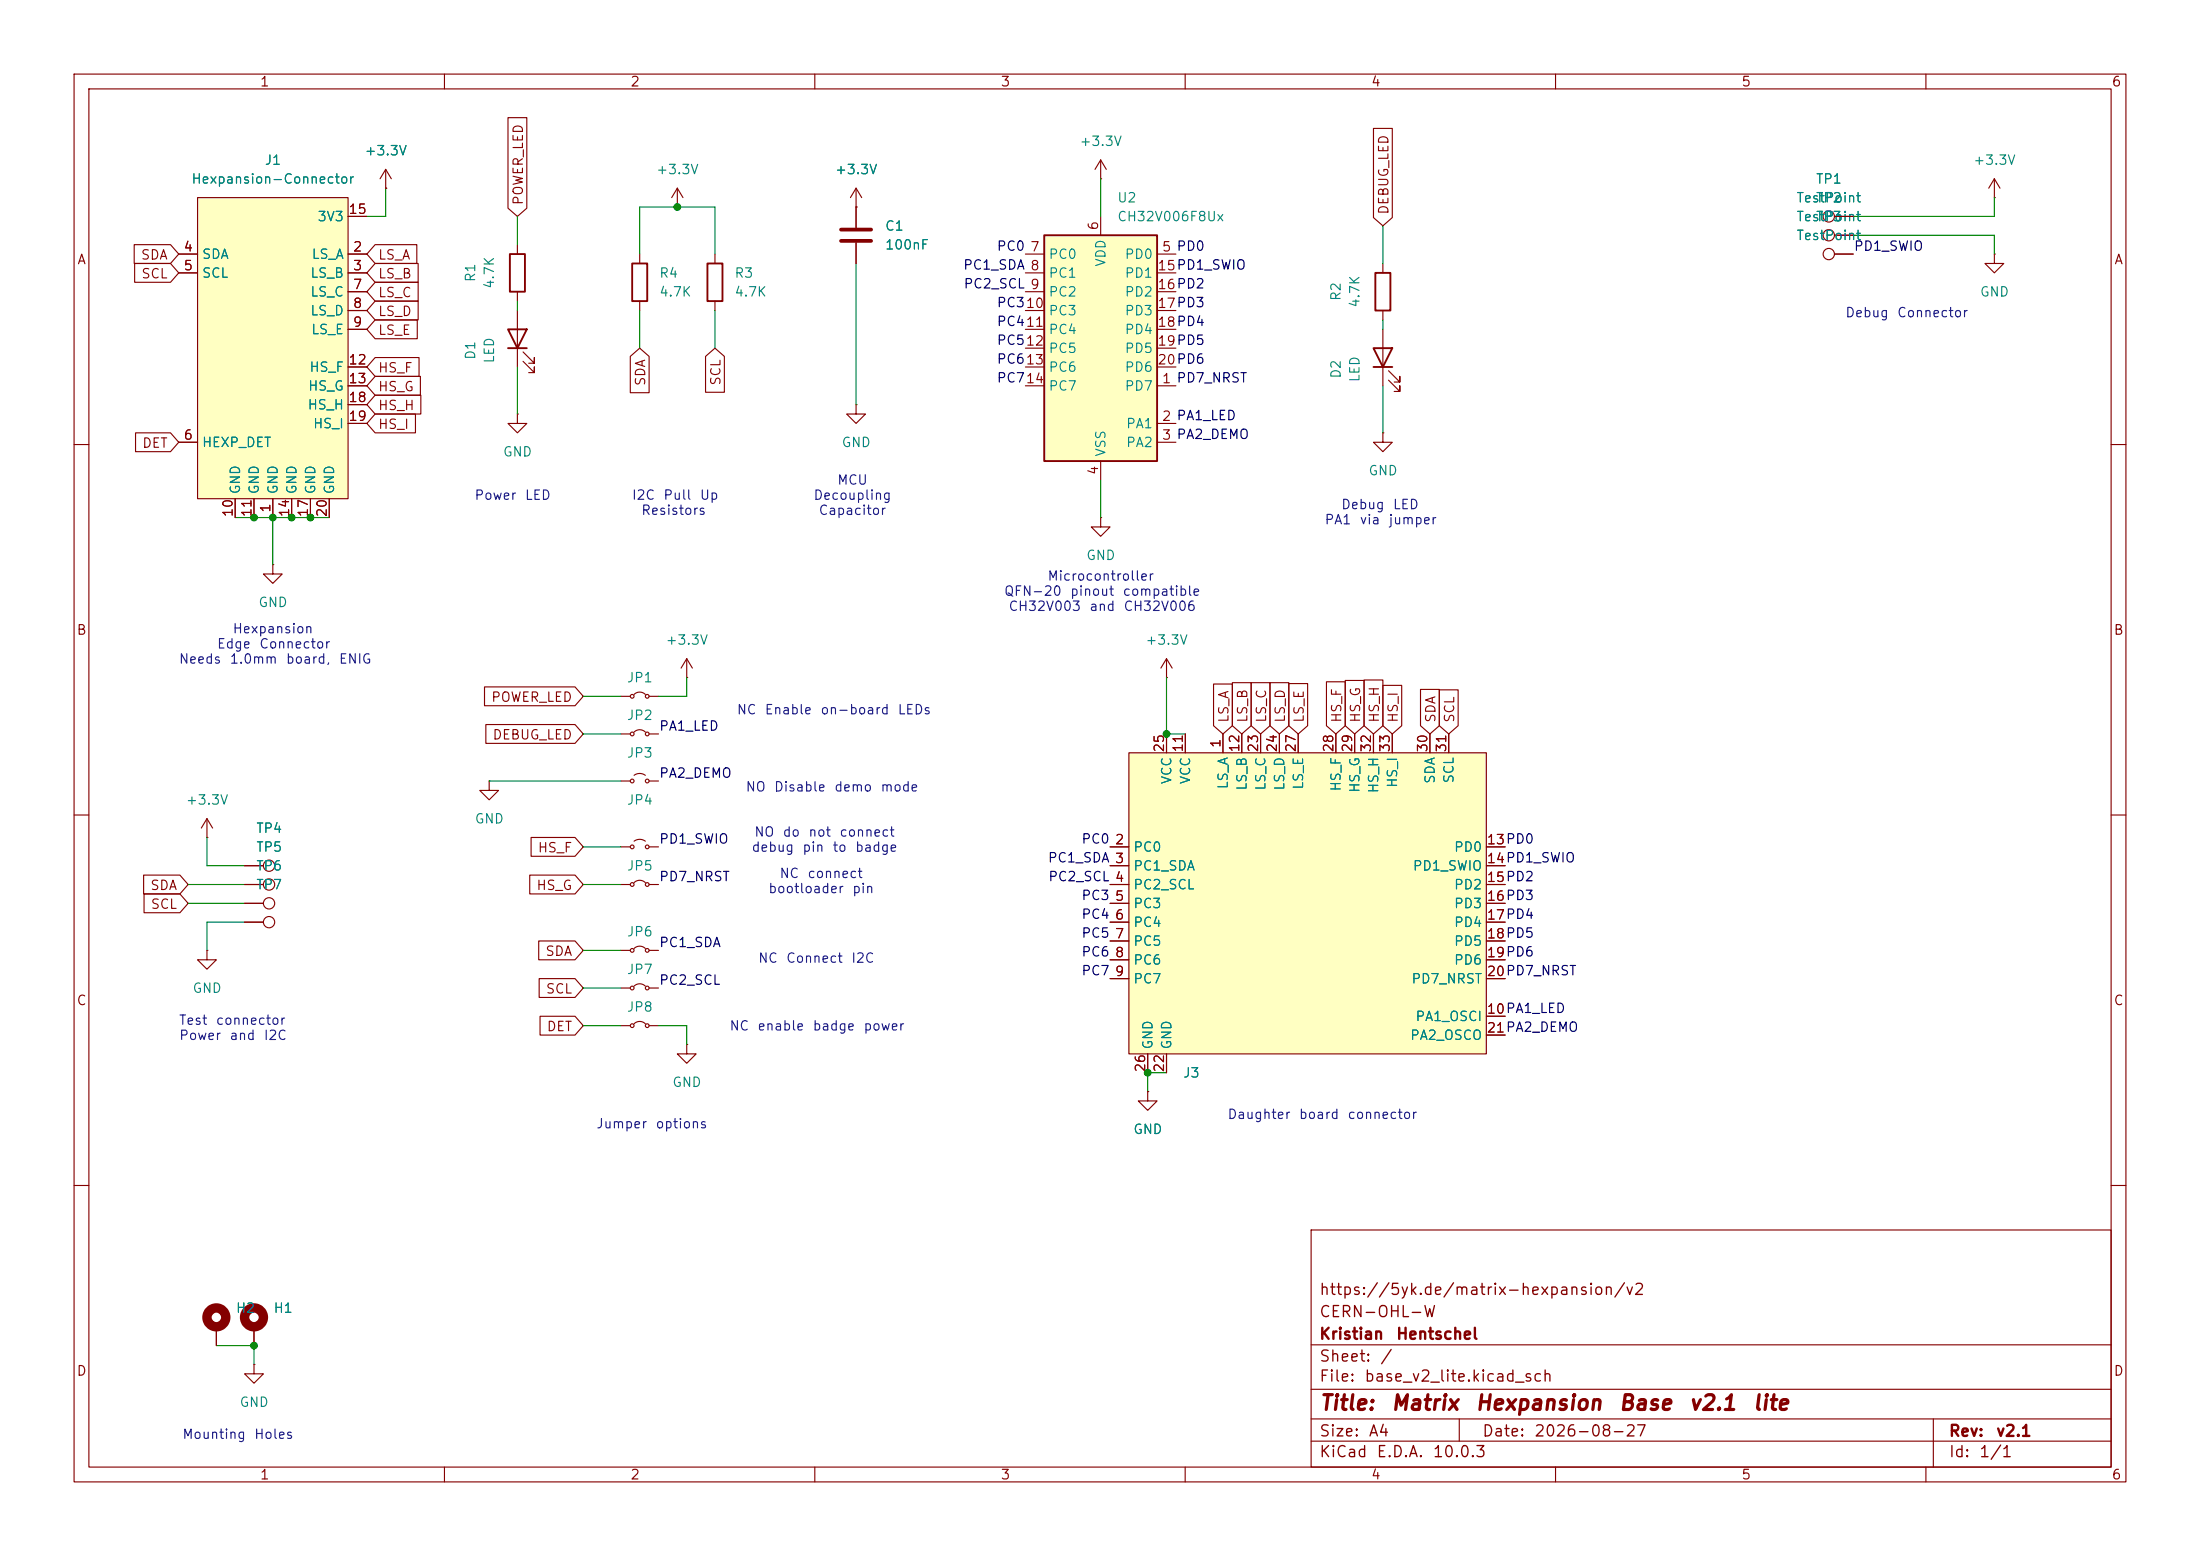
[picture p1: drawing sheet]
<svg xmlns="http://www.w3.org/2000/svg" width="297mm" height="210mm" viewBox="0 0 297 210" stroke-linecap="round" stroke-linejoin="round" font-family="sans-serif">
<g fill="none" stroke="#840000" stroke-width=".15">
<path d="M10 10h277v190h-277zM12 12h273v186h-273zM60 10v2M110 10v2M160 10v2M210 10v2M260 10v2M52.1 25.4h.1M52.1 22.9l-.8 1.2M52.1 22.9l.7 1.2M52.1 22.9v2.5M69.8 33v1.3"/>
<path d="M69.8 39.4v1.2M86.4 34.3v1.3M91.4 27.9h.1M91.4 25.4l-.7 1.3M91.4 25.4l.8 1.3M91.4 25.4v2.5M69.8 55.9v1.3h1.3l-1.3 1.2-1.2-1.2h1.2M69.8 55.9h.1M69.8 41.9v7.6M70.6 48.8l1.5 1.5v-.8v.8h-.7M70.6 47.5l1.5 1.5v-.7v.7h-.7M86.4 40.6v1.3"/>
<path d="M186.7 58.4v1.3h1.3l-1.3 1.3-1.3-1.3h1.3M186.7 58.4h.1M10 60h2M36.8 76.2v1.3h1.3l-1.3 1.2-1.2-1.2h1.2M36.8 76.2h.1M148.6 69.9v1.2h1.3l-1.3 1.3-1.3-1.3h1.3M148.6 69.9h.1M285 60h2M10 110h2M83.8 119.4h1.3M85.6 119.1a1.08 1.08 0 0 1 1.5 0M87.6 119.4h1.3"/>
<path d="M285 110h2M27.9 128.3v1.2h1.3l-1.3 1.3-1.2-1.3h1.2M27.9 128.3h.1M33 121.9h2.6M33 124.5h2.6M83.8 138.4h1.3M83.8 133.4h1.3M83.8 128.3h1.3M85.6 138.2a1.08 1.08 0 0 1 1.5 0M85.6 133.1a1.08 1.08 0 0 1 1.5 0M85.6 128a1.08 1.08 0 0 1 1.5 0M87.6 138.4h1.3"/>
<path d="M87.6 133.4h1.3M87.6 128.3h1.3M92.7 141v1.2h1.3l-1.3 1.3-1.3-1.3h1.3M92.7 141h.1M154.9 147.3v1.3h-1.2l1.2 1.3 1.3-1.3h-1.3M154.9 147.3h.1M10 160h2M29.2 179.1v2.5M34.3 179.1v2.5M177 166h108v32h-108zM285 160h2M34.3 184.2v1.2h1.3l-1.3 1.3-1.3-1.3h1.3"/>
<path d="M34.3 184.2h.1M60 198v2M110 198v2M160 198v2M177 194.5h108M177 191.5h108M177 187.5h108M177 181.5h108M197 191.5v3M210 198v2M260 198v2M261 191.5v6.5"/>
<circle cx="85.3" cy="119.4" r=".25"/>
<circle cx="87.4" cy="119.4" r=".25"/>
<circle cx="36.3" cy="121.9" r=".76"/>
<circle cx="36.3" cy="124.5" r=".76"/>
<circle cx="85.3" cy="133.3" r=".25"/>
<circle cx="85.3" cy="128.3" r=".25"/>
<circle cx="85.3" cy="138.4" r=".25"/>
<circle cx="87.4" cy="138.4" r=".25"/>
<circle cx="87.4" cy="128.3" r=".25"/>
<circle cx="87.4" cy="133.3" r=".25"/>
</g>
<path d="M68.8 34.3h2.1v5.1h-2.1zM85.3 35.6h2.1v5h-2.1zM68.6 44.5h2.5l-1.3 2.5zM68.6 47h2.5" fill="none" stroke="#840000" stroke-width=".25"/>
<g fill="none" stroke="#840000" stroke-width="1.3">
<circle cx="29.2" cy="177.8" r="1.27"/>
<circle cx="34.3" cy="177.8" r="1.27"/>
</g>
<path d="M152.4 101.6h48.3v40.6h-48.3z" fill="#ffffc2"/>
<g fill="none" stroke="#840000" stroke-width=".15">
<path d="M157.5 91.4h.1M157.5 88.9v2.5M157.5 99.1v2.5M157.5 88.9l-.8 1.3M157.5 88.9l.7 1.3M160 99.1v2.5M165.1 99.1v2.5M167.6 99.1v2.5M170.2 99.1v2.5M172.7 99.1v2.5M175.3 99.1v2.5M180.3 99.1v2.5"/>
<path d="M182.9 99.1v2.5M185.4 99.1v2.5M188 99.1v2.5M193 99.1v2.5M195.6 99.1v2.5M149.9 114.3h2.5M149.9 116.8h2.5M149.9 119.4h2.5M152.4 101.6h48.3v40.6h-48.3zM200.7 114.3h2.5M200.7 116.8h2.5M200.7 119.4h2.5"/>
<path d="M149.9 121.9h2.5M149.9 124.5h2.5M149.9 127h2.5M149.9 129.5h2.5M149.9 132.1h2.5M200.7 121.9h2.5M200.7 124.5h2.5M200.7 127h2.5M200.7 129.5h2.5M200.7 132.1h2.5M200.7 137.2h2.5M200.7 139.7h2.5"/>
<path d="M154.9 142.2v2.6M157.5 142.2v2.6"/>
</g>
<path d="M26.7 26.7h20.3v40.6h-20.3z" fill="#ffffc2"/>
<g fill="none" stroke="#840000" stroke-width=".15">
<path d="M24.1 34.3h2.6M24.1 36.8h2.6M26.7 26.7h20.3v40.6h-20.3zM47 34.3h2.5M47 36.8h2.5M47 39.4h2.5M47 29.2h2.5M96.5 34.3v1.3M115.6 27.9h.1M115.6 25.4v5.3M115.6 32.8v2.8M115.6 25.4l-.8 1.3"/>
<path d="M115.6 25.4l.7 1.3M148.6 24.1h.1M148.6 21.6l-.8 1.3M148.6 21.6l.8 1.3M148.6 21.6v2.5M247.6 34.3h2.6M247.6 29.2h2.6M247.6 31.8h2.6M24.1 59.7h2.6M47 41.9h2.5M47 44.5h2.5M47 49.5h2.5"/>
<path d="M47 52.1h2.5M47 54.6h2.5M47 57.2h2.5M96.5 40.6v1.3M115.6 54.6v1.3h1.2l-1.2 1.3-1.3-1.3h1.3M115.6 54.6h.1M186.7 44.5v7.6M187.5 51.3l1.5 1.5v-.7v.7h-.8M187.5 50l1.5 1.6v-.8v.8h-.8M31.7 67.3v2.6M34.3 67.3v2.6M36.8 67.3v2.6"/>
<path d="M39.4 67.3v2.6M41.9 67.3v2.6M44.4 67.3v2.6M27.9 113h.1M27.9 110.5l-.7 1.3M27.9 110.5l.8 1.3M27.9 110.5v2.5M33 116.8h2.6M33 119.4h2.6"/>
<circle cx="246.9" cy="34.3" r=".76"/>
<circle cx="246.9" cy="29.2" r=".76"/>
<circle cx="246.9" cy="31.7" r=".76"/>
<circle cx="36.3" cy="116.8" r=".76"/>
<circle cx="36.3" cy="119.4" r=".76"/>
</g>
<path d="M113.5 31h4.1M113.5 32.5h4.1" fill="none" stroke="#840000" stroke-width=".51"/>
<path d="M95.5 35.6h2v5h-2zM185.4 47h2.6l-1.3 2.5zM185.4 49.5h2.6" fill="none" stroke="#840000" stroke-width=".25"/>
<path d="M141 31.8h15.2v30.4h-15.2z" fill="#ffffc2"/>
<path d="M141 31.8h15.2v30.4h-15.2zM185.7 36.8h2v5.1h-2z" fill="none" stroke="#840000" stroke-width=".25"/>
<g fill="none" stroke="#840000" stroke-width=".15">
<path d="M68.6 15.9h2.5v12.2l-1.3 1.1-1.2-1.1zM185.4 17.3h2.6v12.1l-1.3 1.1-1.3-1.1zM18.1 33h4.9l1.1 1.3-1.1 1.3h-4.9zM18.2 35.6h4.8l1.1 1.2-1.1 1.3h-4.8zM24.1 34.3h2.6M24.1 36.8h2.6M47 34.3h2.5M47 36.8h2.5M47 39.4h2.5M47 29.2h2.5M50.6 35.6h5.9v2.5h-5.9l-1.1-1.3zM50.6 33h5.7v2.6h-5.7l-1.1-1.3z"/>
<path d="M50.6 38.1h5.9v2.5h-5.9l-1.1-1.2zM52.1 25.4h.1M115.6 27.9h.1M115.6 27.9v2.8M115.6 32.8v2.8M138.4 34.3h2.6M138.4 36.8h2.6M138.4 39.4h2.6M148.6 29.2v2.6M156.2 34.3h2.5M156.2 36.8h2.5M156.2 39.4h2.5"/>
<path d="M186.7 35.6v1.2M247.6 34.3h2.6M247.6 31.8h2.6M247.6 29.2h2.6M269.2 34.3v1.3h1.3l-1.3 1.2-1.2-1.2h1.2M269.2 34.3h.1M269.2 26.7h.1M269.2 24.1l-.7 1.3M269.2 24.1l.8 1.3M269.2 24.1v2.6M18.3 58.4h4.7l1.1 1.3-1.1 1.3h-4.7zM24.1 59.7h2.6"/>
<path d="M47 52.1h2.5M47 57.2h2.5M47 41.9h2.5M47 44.5h2.5M47 49.5h2.5M47 54.6h2.5M50.6 53.3h6.2v2.6h-6.2l-1.1-1.3zM50.6 50.8h6.2v2.5h-6.2l-1.1-1.2zM50.6 55.9h5.5v2.5h-5.5l-1.1-1.2zM50.6 48.3h6v2.5h-6l-1.1-1.3zM50.6 43.2h5.7v2.5h-5.7l-1.1-1.2zM50.6 40.6h5.9v2.6h-5.9l-1.1-1.3z"/>
<path d="M85.1 48.1l1.3-1.1 1.2 1.1v4.9h-2.5zM95.2 48.1l1.3-1.1 1.3 1.1v4.8h-2.6zM138.4 52.1h2.6M138.4 41.9h2.6M138.4 44.5h2.6M138.4 47h2.6M138.4 49.5h2.6M156.2 52.1h2.5M156.2 57.2h2.5M156.2 59.7h2.5M156.2 41.9h2.5M156.2 44.5h2.5"/>
<path d="M156.2 47h2.5M156.2 49.5h2.5M186.7 41.9v1.3M31.7 67.3v2.6M34.3 67.3v2.6M36.8 67.3v2.6M39.4 67.3v2.6M41.9 67.3v2.6M44.4 67.3v2.6M148.6 62.2v2.6M65.4 92.7h12.2l1.1 1.3-1.1 1.3h-12.2zM65.6 97.8h12l1.1 1.3-1.1 1.2h-12z"/>
<path d="M83.8 94h1.3M83.8 99.1h1.3M85.6 93.7a1.08 1.08 0 0 1 1.5 0M85.6 98.8a1.08 1.08 0 0 1 1.5 0M87.6 94h1.3M87.6 99.1h1.3M92.7 91.4h.1M92.7 88.9l-.8 1.3M92.7 88.9l.8 1.3M92.7 88.9v2.5M157.5 99.1v2.5M160 99.1v2.5"/>
<path d="M163.8 92.3h2.6v5.6l-1.3 1.2-1.3-1.2zM165.1 99.1v2.5M166.4 92.1h2.5v5.8l-1.3 1.2-1.2-1.2zM167.6 99.1v2.5M168.9 92.1h2.6v5.8l-1.3 1.2-1.3-1.2zM170.2 99.1v2.5M171.4 92.1h2.6v5.8l-1.3 1.2-1.3-1.2zM172.7 99.1v2.5M174 92.3h2.5v5.6l-1.2 1.2-1.3-1.2zM175.3 99.1v2.5M179.1 92h2.5v5.9l-1.3 1.2-1.2-1.2zM180.3 99.1v2.5"/>
<path d="M181.6 91.8h2.6v6.1l-1.3 1.2-1.3-1.2zM182.9 99.1v2.5M184.1 91.8h2.6v6.1l-1.3 1.2-1.3-1.2zM185.4 99.1v2.5M186.7 92.5h2.5v5.4l-1.2 1.2-1.3-1.2zM188 99.1v2.5M191.8 93h2.5v4.9l-1.3 1.2-1.2-1.2zM193 99.1v2.5M194.3 93.1h2.6v4.8l-1.3 1.2-1.3-1.2zM195.6 99.1v2.5M19.4 118.1h4.9l1.1 1.3-1.1 1.3h-4.9zM33 116.8h2.6"/>
<path d="M33 119.4h2.6M66 105.4v1.3h1.3l-1.3 1.3-1.2-1.3h1.2M66 105.4h.1M71.5 118.1h6.1l1.1 1.3-1.1 1.3h-6.1zM71.7 113h5.9l1.1 1.3-1.1 1.3h-5.9zM83.8 114.3h1.3M83.8 105.4h1.3M85.6 113.5l.4-.2h.4l.7 .2M85.6 104.6l.4-.1 .4-.1 .7 .2M87.6 114.3h1.3M87.6 105.4h1.3M149.9 114.3h2.5"/>
<path d="M149.9 116.8h2.5M149.9 119.4h2.5M200.7 114.3h2.5M200.7 116.8h2.5M200.7 119.4h2.5M19.4 120.6h4.9l1.1 1.3-1.1 1.3h-4.9zM33 121.9h2.6M33 124.5h2.6M72.7 127h4.9l1.1 1.3-1.1 1.2h-4.9zM72.8 132.1h4.8l1.1 1.3-1.1 1.2h-4.8zM72.9 137.2h4.7l1.1 1.2-1.1 1.3h-4.7zM149.9 121.9h2.5"/>
<path d="M149.9 124.5h2.5M149.9 127h2.5M149.9 129.5h2.5M149.9 132.1h2.5M200.7 121.9h2.5M200.7 124.5h2.5M200.7 127h2.5M200.7 129.5h2.5M200.7 132.1h2.5M200.7 137.2h2.5M200.7 139.7h2.5M154.9 147.3h.1"/>
<path d="M154.9 142.2v2.6M157.5 142.2v2.6M29.2 179.1v2.5M34.3 179.1v2.5"/>
<circle cx="85.3" cy="99.1" r=".25"/>
<circle cx="85.3" cy="94" r=".25"/>
<circle cx="87.4" cy="94" r=".25"/>
<circle cx="87.4" cy="99.1" r=".25"/>
<circle cx="85.3" cy="105.4" r=".25"/>
<circle cx="85.3" cy="114.3" r=".25"/>
<circle cx="87.4" cy="105.4" r=".25"/>
<circle cx="87.4" cy="114.3" r=".25"/>
</g>
<g fill="none" stroke="#008400" stroke-width=".15">
<path d="M52.1 25.4v3.8h-2.6M69.8 29.2v3.8M86.4 34.3v-6.4h10.1v6.4M115.6 35.6v19M148.6 24.1v5.1M186.7 30.5v5.1M250.2 31.8h19v2.5M269.2 26.7v2.5h-19M69.8 40.6v1.3M69.8 49.5v6.4M86.4 41.9v5.1M96.5 41.9v5.1"/>
<path d="M186.7 43.2v1.3M186.7 52.1v6.3M31.7 69.9h12.7M36.8 69.9v6.3M148.6 64.8v5.1M78.7 94h5.1M78.7 99.1h5.1M92.7 91.4v2.6h-3.8M157.5 91.4v7.7h2.5M25.4 119.4h7.6M27.9 113v3.8h5.1M66 105.4h17.8"/>
<path d="M78.7 114.3h5.1M78.7 119.4h5.1M25.4 121.9h7.6M33 124.5h-5.1v3.8M78.7 138.4h5.1M78.7 128.3h5.1M78.7 133.4h5.1M88.9 138.4h3.8v2.6M157.5 144.8h-2.6v2.5M29.2 181.6h5.1v2.6"/>
</g>
<g fill="#008400" stroke="#008400" stroke-width=".14">
<circle cx="39.4" cy="69.9" r=".46"/>
<circle cx="41.9" cy="69.9" r=".46"/>
<circle cx="36.8" cy="69.9" r=".46"/>
<circle cx="34.3" cy="69.9" r=".46"/>
<circle cx="157.5" cy="99.1" r=".46"/>
<circle cx="154.9" cy="144.8" r=".46"/>
<circle cx="34.3" cy="181.6" r=".46"/>
<circle cx="91.4" cy="27.9" r=".46"/>
</g>
<g font-size="2" fill="#840000">
<text x="178" y="190.8">Title:</text>
<text x="187.7" y="190.8">Matrix</text>
<text x="199" y="190.8">Hexpansion</text>
<text x="218.4" y="190.8">Base</text>
<text x="227.9" y="190.8">v2.1</text>
<text x="236.5" y="190.8">lite</text>
</g>
<g font-size="1.5" fill="#840000">
<text x="178" y="178.2">CERN-OHL-W</text>
<text x="178" y="175.2">https://5yk.de/matrix-hexpansion/v2</text>
<text x="178" y="184.2">Sheet:</text>
<text x="178" y="181.2">Kristian</text>
<text x="186.2" y="184.2">/</text>
<text x="188.4" y="181.2">Hentschel</text>
<text x="178" y="186.9">File:</text>
<text x="184.1" y="186.9">base_v2_lite.kicad_sch</text>
<text x="178" y="197.1">KiCad</text>
<text x="178" y="194.3">Size:</text>
<text x="184.7" y="194.3">A4</text>
<text x="185.7" y="197.1">E.D.A.</text>
<text x="193.3" y="197.1">10.0.3</text>
<text x="200" y="194.3">Date:</text>
<text x="207" y="194.3">2026-08-27</text>
<text x="263" y="194.3">Rev:</text>
<text x="263" y="197.1">Id:</text>
<text x="267.1" y="197.1">1/1</text>
<text x="269.4" y="194.3">v2.1</text>
</g>
<g font-size="1.3" fill="#840000">
<text x="35" y="12">1</text>
<text x="85" y="12">2</text>
<text x="135" y="12">3</text>
<text x="185" y="12">4</text>
<text x="235" y="12">5</text>
<text x="285" y="12">6</text>
<text x="46.9" y="29.2">15</text>
<text x="70.9" y="27.8" transform="rotate(-90 70.9 27.8)">POWER_LED</text>
<text x="187.8" y="29.1" transform="rotate(-90 187.8 29.1)">DEBUG_LED</text>
<text x="10.3" y="36">A</text>
<text x="18.9" y="35.4">SDA</text>
<text x="24.7" y="34.3">4</text>
<text x="47.6" y="34.3">2</text>
<text x="51" y="35.4">LS_A</text>
<text x="139" y="34.3">7</text>
<text x="148.6" y="31.2" transform="rotate(-90 148.6 31.2)">6</text>
<text x="156.8" y="34.3">5 PD0</text>
<text x="285.3" y="36">A</text>
<text x="19" y="37.9">SCL</text>
<text x="24.7" y="36.8">5</text>
<text x="47.6" y="36.8">3</text>
<text x="47.6" y="39.3">7</text>
<text x="47.6" y="41.9">8</text>
<text x="51" y="37.9">LS_B</text>
<text x="51" y="40.4">LS_C</text>
<text x="156.2" y="36.8">15PD1_SWIO</text>
<text x="156.2" y="39.3">16PD2</text>
<text x="156.2" y="41.9">17PD3</text>
<text x="47.6" y="44.4">9</text>
<text x="51" y="45.5">LS_E</text>
<text x="51" y="43">LS_D</text>
<text x="156.2" y="44.4">18PD4</text>
<text x="156.2" y="47">19PD5</text>
<text x="46.9" y="49.5">12</text>
<text x="46.9" y="52">13</text>
<text x="51" y="53.1">HS_G</text>
<text x="51" y="50.6">HS_F</text>
<text x="87.4" y="52.2" transform="rotate(-90 87.4 52.2)">SDA</text>
<text x="97.6" y="52.1" transform="rotate(-90 97.6 52.1)">SCL</text>
<text x="156.2" y="49.5">20PD6</text>
<text x="156.8" y="52">1 PD7_NRST</text>
<text x="24.7" y="59.7">6</text>
<text x="46.9" y="54.6">18</text>
<text x="46.9" y="57.1">19</text>
<text x="51" y="55.7">HS_H</text>
<text x="51" y="58.2">HS_I</text>
<text x="156.8" y="57.1">2 PA1_LED</text>
<text x="156.8" y="59.7">3 PA2_DEMO</text>
<text x="19.1" y="60.8">DET</text>
<text x="148.6" y="64.2" transform="rotate(-90 148.6 64.2)">4</text>
<text x="31.7" y="69.9" transform="rotate(-90 31.7 69.9)">10</text>
<text x="34.3" y="69.9" transform="rotate(-90 34.3 69.9)">11</text>
<text x="36.8" y="69.3" transform="rotate(-90 36.8 69.3)">1</text>
<text x="39.3" y="69.9" transform="rotate(-90 39.3 69.9)">14</text>
<text x="41.9" y="69.9" transform="rotate(-90 41.9 69.9)">17</text>
<text x="44.4" y="69.9" transform="rotate(-90 44.4 69.9)">20</text>
<text x="10.3" y="86">B</text>
<text x="285.3" y="86">B</text>
<text x="66.2" y="95">POWER_LED</text>
<text x="66.4" y="100.1">DEBUG_LED</text>
<text x="157.5" y="101.6" transform="rotate(-90 157.5 101.6)">25</text>
<text x="160" y="101.6" transform="rotate(-90 160 101.6)">11</text>
<text x="165.1" y="101" transform="rotate(-90 165.1 101)">1</text>
<text x="166.2" y="97.6" transform="rotate(-90 166.2 97.6)">LS_A</text>
<text x="167.6" y="101.6" transform="rotate(-90 167.6 101.6)">12</text>
<text x="168.7" y="97.6" transform="rotate(-90 168.7 97.6)">LS_B</text>
<text x="170.2" y="101.6" transform="rotate(-90 170.2 101.6)">23</text>
<text x="171.2" y="97.6" transform="rotate(-90 171.2 97.6)">LS_C</text>
<text x="172.7" y="101.6" transform="rotate(-90 172.7 101.6)">24</text>
<text x="173.8" y="97.6" transform="rotate(-90 173.8 97.6)">LS_D</text>
<text x="175.2" y="101.6" transform="rotate(-90 175.2 101.6)">27</text>
<text x="176.3" y="97.6" transform="rotate(-90 176.3 97.6)">LS_E</text>
<text x="180.3" y="101.6" transform="rotate(-90 180.3 101.6)">28</text>
<text x="181.4" y="97.6" transform="rotate(-90 181.4 97.6)">HS_F</text>
<text x="182.9" y="101.6" transform="rotate(-90 182.9 101.6)">29</text>
<text x="183.9" y="97.6" transform="rotate(-90 183.9 97.6)">HS_G</text>
<text x="185.4" y="101.6" transform="rotate(-90 185.4 101.6)">32</text>
<text x="186.5" y="97.6" transform="rotate(-90 186.5 97.6)">HS_H</text>
<text x="187.9" y="101.6" transform="rotate(-90 187.9 101.6)">33</text>
<text x="189" y="97.6" transform="rotate(-90 189 97.6)">HS_I</text>
<text x="193" y="101.6" transform="rotate(-90 193 101.6)">30</text>
<text x="194.1" y="97.6" transform="rotate(-90 194.1 97.6)">SDA</text>
<text x="195.6" y="101.6" transform="rotate(-90 195.6 101.6)">31</text>
<text x="196.6" y="97.6" transform="rotate(-90 196.6 97.6)">SCL</text>
<text x="72.5" y="115.4">HS_F</text>
<text x="150.4" y="114.3">2</text>
<text x="150.4" y="116.8">3</text>
<text x="150.4" y="119.4">4</text>
<text x="200.6" y="114.3">13PD0</text>
<text x="200.6" y="116.8">14PD1_SWIO</text>
<text x="200.6" y="119.4">15PD2</text>
<text x="200.6" y="114.3">13</text>
<text x="200.6" y="116.8">14</text>
<text x="200.6" y="119.4">15</text>
<text x="20.2" y="120.4">SDA</text>
<text x="20.3" y="123">SCL</text>
<text x="72.3" y="120.4">HS_G</text>
<text x="150.4" y="121.9">5</text>
<text x="150.4" y="124.4">6</text>
<text x="200.6" y="121.9">16PD3</text>
<text x="200.6" y="124.4">17PD4</text>
<text x="200.6" y="121.9">16</text>
<text x="200.6" y="124.4">17</text>
<text x="73.5" y="129.3">SDA</text>
<text x="150.4" y="127">7</text>
<text x="150.4" y="129.5">8</text>
<text x="200.6" y="127">18PD5</text>
<text x="200.6" y="129.5">19PD6</text>
<text x="200.6" y="127">18</text>
<text x="200.6" y="129.5">19</text>
<text x="10.3" y="136">C</text>
<text x="73.6" y="134.4">SCL</text>
<text x="150.4" y="132.1">9</text>
<text x="200.6" y="137.1">10PA1_LED</text>
<text x="200.6" y="132.1">20PD7_NRST</text>
<text x="200.6" y="137.1">10</text>
<text x="200.6" y="132.1">20</text>
<text x="285.3" y="136">C</text>
<text x="73.7" y="139.5">DET</text>
<text x="200.6" y="139.7">21PA2_DEMO</text>
<text x="200.6" y="139.7">21</text>
<text x="154.9" y="144.8" transform="rotate(-90 154.9 144.8)">26</text>
<text x="157.5" y="144.8" transform="rotate(-90 157.5 144.8)">22</text>
<text x="10.3" y="186">D</text>
<text x="285.3" y="186">D</text>
<text x="35" y="200">1</text>
<text x="85" y="200">2</text>
<text x="135" y="200">3</text>
<text x="185" y="200">4</text>
<text x="235" y="200">5</text>
<text x="285" y="200">6</text>
</g>
<g font-size="1.3" fill="#008484">
<text x="35.6" y="22.6">J1</text>
<text x="49.1" y="21.3">+3.3V</text>
<text x="88.5" y="23.8">+3.3V</text>
<text x="112.6" y="23.8">+3.3V</text>
<text x="145.6" y="20">+3.3V</text>
<text x="266.3" y="22.6">+3.3V</text>
<text x="25.8" y="25.1">Hexpansion-Connector</text>
<text x="150.7" y="27.6">U2</text>
<text x="242.4" y="27.6">TestPoint</text>
<text x="245.1" y="25.1">TP1</text>
<text x="245.1" y="27.6">TP2</text>
<text x="27.2" y="35.3">SDA</text>
<text x="42" y="35.3">LS_A</text>
<text x="42.8" y="30.2">3V3</text>
<text x="119.4" y="31.5">C1</text>
<text x="119.4" y="34">100nF</text>
<text x="141.5" y="35.3">PC0</text>
<text x="150.7" y="30.2">CH32V006F8Ux</text>
<text x="151.7" y="35.3">PD0</text>
<text x="242.4" y="32.7">TestPoint</text>
<text x="242.4" y="30.2">TestPoint</text>
<text x="245.1" y="30.2">TP3</text>
<text x="27.2" y="37.8">SCL</text>
<text x="41.8" y="37.8">LS_B</text>
<text x="41.8" y="40.3">LS_C</text>
<text x="64.5" y="38.2" transform="rotate(-90 64.5 38.2)">R1</text>
<text x="67" y="39.1" transform="rotate(-90 67 39.1)">4.7K</text>
<text x="88.9" y="37.8">R4</text>
<text x="88.9" y="40.3">4.7K</text>
<text x="99.1" y="37.8">R3</text>
<text x="99.1" y="40.3">4.7K</text>
<text x="141.5" y="37.8">PC1</text>
<text x="141.5" y="40.3">PC2</text>
<text x="149.6" y="36.1" transform="rotate(-90 149.6 36.1)">VDD</text>
<text x="151.7" y="37.8">PD1</text>
<text x="151.7" y="40.3">PD2</text>
<text x="181.3" y="40.7" transform="rotate(-90 181.3 40.7)">R2</text>
<text x="183.9" y="41.6" transform="rotate(-90 183.9 41.6)">4.7K</text>
<text x="267.2" y="40.3">GND</text>
<text x="41.8" y="42.9">LS_D</text>
<text x="41.9" y="45.4">LS_E</text>
<text x="141.5" y="42.9">PC3</text>
<text x="141.5" y="45.4">PC4</text>
<text x="141.5" y="48">PC5</text>
<text x="151.7" y="42.9">PD3</text>
<text x="151.7" y="45.4">PD4</text>
<text x="151.7" y="48">PD5</text>
<text x="41.5" y="53">HS_G</text>
<text x="41.7" y="50.5">HS_F</text>
<text x="64.5" y="48.6" transform="rotate(-90 64.5 48.6)">D1</text>
<text x="67" y="49.1" transform="rotate(-90 67 49.1)">LED</text>
<text x="141.5" y="50.5">PC6</text>
<text x="141.5" y="53">PC7</text>
<text x="151.7" y="53">PD7</text>
<text x="151.7" y="50.5">PD6</text>
<text x="181.3" y="51.2" transform="rotate(-90 181.3 51.2)">D2</text>
<text x="183.9" y="51.7" transform="rotate(-90 183.9 51.7)">LED</text>
<text x="41.4" y="55.6">HS_H</text>
<text x="42.2" y="58.1">HS_I</text>
<text x="151.9" y="58.1">PA1</text>
<text x="27.2" y="60.7">HEXP_DET</text>
<text x="67.8" y="61.9">GND</text>
<text x="113.5" y="60.7">GND</text>
<text x="149.6" y="61.7" transform="rotate(-90 149.6 61.7)">VSS</text>
<text x="151.9" y="60.7">PA2</text>
<text x="184.7" y="64.5">GND</text>
<text x="32.7" y="66.8" transform="rotate(-90 32.7 66.8)">GND</text>
<text x="35.3" y="66.8" transform="rotate(-90 35.3 66.8)">GND</text>
<text x="37.8" y="66.8" transform="rotate(-90 37.8 66.8)">GND</text>
<text x="40.3" y="66.8" transform="rotate(-90 40.3 66.8)">GND</text>
<text x="42.9" y="66.8" transform="rotate(-90 42.9 66.8)">GND</text>
<text x="45.4" y="66.8" transform="rotate(-90 45.4 66.8)">GND</text>
<text x="146.6" y="75.9">GND</text>
<text x="34.8" y="82.3">GND</text>
<text x="89.8" y="87.3">+3.3V</text>
<text x="154.5" y="87.3">+3.3V</text>
<text x="84.5" y="92.4">JP1</text>
<text x="84.5" y="97.5">JP2</text>
<text x="84.5" y="102.6">JP3</text>
<text x="158.5" y="105.9" transform="rotate(-90 158.5 105.9)">VCC</text>
<text x="161" y="105.9" transform="rotate(-90 161 105.9)">VCC</text>
<text x="166.1" y="106.6" transform="rotate(-90 166.1 106.6)">LS_A</text>
<text x="168.6" y="106.8" transform="rotate(-90 168.6 106.8)">LS_B</text>
<text x="171.2" y="106.8" transform="rotate(-90 171.2 106.8)">LS_C</text>
<text x="173.7" y="106.8" transform="rotate(-90 173.7 106.8)">LS_D</text>
<text x="176.2" y="106.7" transform="rotate(-90 176.2 106.7)">LS_E</text>
<text x="181.3" y="106.9" transform="rotate(-90 181.3 106.9)">HS_F</text>
<text x="183.9" y="107.1" transform="rotate(-90 183.9 107.1)">HS_G</text>
<text x="186.4" y="107.1" transform="rotate(-90 186.4 107.1)">HS_H</text>
<text x="188.9" y="106.4" transform="rotate(-90 188.9 106.4)">HS_I</text>
<text x="194" y="105.9" transform="rotate(-90 194 105.9)">SDA</text>
<text x="196.6" y="105.8" transform="rotate(-90 196.6 105.8)">SCL</text>
<text x="25" y="108.9">+3.3V</text>
<text x="34.5" y="112.7">TP4</text>
<text x="64" y="111.5">GND</text>
<text x="84.5" y="108.9">JP4</text>
<text x="34.5" y="117.8">TP6</text>
<text x="34.5" y="115.3">TP5</text>
<text x="84.5" y="117.8">JP5</text>
<text x="152.9" y="115.3">PC0</text>
<text x="152.9" y="117.8">PC1_SDA</text>
<text x="190.6" y="117.8">PD1_SWIO</text>
<text x="196.2" y="115.3">PD0</text>
<text x="34.5" y="120.4">TP7</text>
<text x="152.9" y="122.9">PC3</text>
<text x="152.9" y="125.4">PC4</text>
<text x="152.9" y="120.4">PC2_SCL</text>
<text x="196.2" y="120.4">PD2</text>
<text x="196.2" y="122.9">PD3</text>
<text x="196.2" y="125.4">PD4</text>
<text x="84.5" y="131.8">JP7</text>
<text x="84.5" y="126.7">JP6</text>
<text x="152.9" y="128">PC5</text>
<text x="152.9" y="130.5">PC6</text>
<text x="196.2" y="128">PD5</text>
<text x="196.2" y="130.5">PD6</text>
<text x="25.9" y="134.3">GND</text>
<text x="84.5" y="136.9">JP8</text>
<text x="152.9" y="133.1">PC7</text>
<text x="190.5" y="133.1">PD7_NRST</text>
<text x="155.9" y="141.7" transform="rotate(-90 155.9 141.7)">GND</text>
<text x="158.5" y="141.7" transform="rotate(-90 158.5 141.7)">GND</text>
<text x="190.3" y="140.7">PA2_OSCO</text>
<text x="191" y="138.1">PA1_OSCI</text>
<text x="90.7" y="147">GND</text>
<text x="159.6" y="145.8">J3</text>
<text x="152.9" y="153.4">GND</text>
<text x="31.8" y="177.5">H2</text>
<text x="36.8" y="177.5">H1</text>
<text x="32.3" y="190.2">GND</text>
</g>
<g font-size="1.3">
<text x="134.5" y="34.2">PC0</text>
<text x="250.2" y="34.2">PD1_SWIO</text>
<text x="129.9" y="36.7">PC1_SDA 8</text>
<text x="130" y="39.2">PC2_SCL 9</text>
<text x="134.5" y="41.8">PC310</text>
<text x="134.5" y="44.3">PC411</text>
<text x="134.5" y="46.9">PC512</text>
<text x="134.5" y="51.9">PC714</text>
<text x="134.5" y="49.4">PC613</text>
<text x="88.9" y="98.9">PA1_LED</text>
<text x="88.9" y="105.3">PA2_DEMO</text>
<text x="88.9" y="114.2">PD1_SWIO</text>
<text x="88.9" y="119.3">PD7_NRST</text>
<text x="141.4" y="116.7">PC1_SDA 3</text>
<text x="141.4" y="119.3">PC2_SCL 4</text>
<text x="145.9" y="114.2">PC0</text>
<text x="145.9" y="124.3">PC4</text>
<text x="145.9" y="121.8">PC3</text>
<text x="88.9" y="128.1">PC1_SDA</text>
<text x="145.9" y="126.9">PC5</text>
<text x="145.9" y="129.4">PC6</text>
<text x="145.9" y="132">PC7</text>
<text x="88.9" y="133.2">PC2_SCL</text>
</g>
<g font-size="1.3" fill="#0000c2">
<text x="249" y="43.1">Debug</text>
<text x="256" y="43.1">Connector</text>
<text x="112.9" y="65.7">MCU</text>
<text x="64" y="67.8">Power</text>
<text x="70.8" y="67.8">LED</text>
<text x="85.2" y="67.8">I2C</text>
<text x="86.5" y="69.8">Resistors</text>
<text x="89.5" y="67.8">Pull</text>
<text x="94.4" y="67.8">Up</text>
<text x="109.7" y="67.8">Decoupling</text>
<text x="110.4" y="69.8">Capacitor</text>
<text x="178.7" y="71.1">PA1</text>
<text x="181" y="69">Debug</text>
<text x="183.5" y="71.1">via</text>
<text x="187.4" y="71.1">jumper</text>
<text x="187.9" y="69">LED</text>
<text x="135.5" y="80.7">QFN-20</text>
<text x="136.1" y="82.8">CH32V003</text>
<text x="141.3" y="78.7">Microcontroller</text>
<text x="144.4" y="80.7">pinout</text>
<text x="147" y="82.8">and</text>
<text x="151.5" y="80.7">compatible</text>
<text x="151.6" y="82.8">CH32V006</text>
<text x="24.1" y="89.9">Needs</text>
<text x="29.2" y="87.8">Edge</text>
<text x="30.9" y="89.9">1.0mm</text>
<text x="31.3" y="85.8">Hexpansion</text>
<text x="34.9" y="87.8">Connector</text>
<text x="38.5" y="89.9">board,</text>
<text x="45.7" y="89.9">ENIG</text>
<text x="99.4" y="96.7">NC</text>
<text x="103.1" y="96.7">Enable</text>
<text x="110.7" y="96.7">on-board</text>
<text x="121.1" y="96.7">LEDs</text>
<text x="100.6" y="107.1">NO</text>
<text x="104.4" y="107.1">Disable</text>
<text x="112.5" y="107.1">demo</text>
<text x="118.8" y="107.1">mode</text>
<text x="101.7" y="113.2">NO</text>
<text x="105.6" y="113.2">do</text>
<text x="109" y="113.2">not</text>
<text x="113.2" y="113.2">connect</text>
<text x="101.4" y="115.3">debug</text>
<text x="105.1" y="118.8">NC</text>
<text x="108.2" y="115.3">pin</text>
<text x="108.9" y="118.8">connect</text>
<text x="112.3" y="115.3">to</text>
<text x="115.3" y="115.3">badge</text>
<text x="103.6" y="120.9">bootloader</text>
<text x="115" y="120.9">pin</text>
<text x="102.3" y="130.3">NC</text>
<text x="106" y="130.3">Connect</text>
<text x="114.8" y="130.3">I2C</text>
<text x="24.1" y="138.6">Test</text>
<text x="24.1" y="140.7">Power</text>
<text x="29" y="138.6">connector</text>
<text x="30.9" y="140.7">and</text>
<text x="35.5" y="140.7">I2C</text>
<text x="98.4" y="139.4">NC</text>
<text x="102.2" y="139.4">enable</text>
<text x="109.6" y="139.4">badge</text>
<text x="116.5" y="139.4">power</text>
<text x="80.4" y="152.6">Jumper</text>
<text x="88.4" y="152.6">options</text>
<text x="165.6" y="151.3">Daughter</text>
<text x="175.3" y="151.3">board</text>
<text x="181.8" y="151.3">connector</text>
<text x="24.5" y="194.5">Mounting</text>
<text x="34.2" y="194.5">Holes</text>
</g>
</svg>
